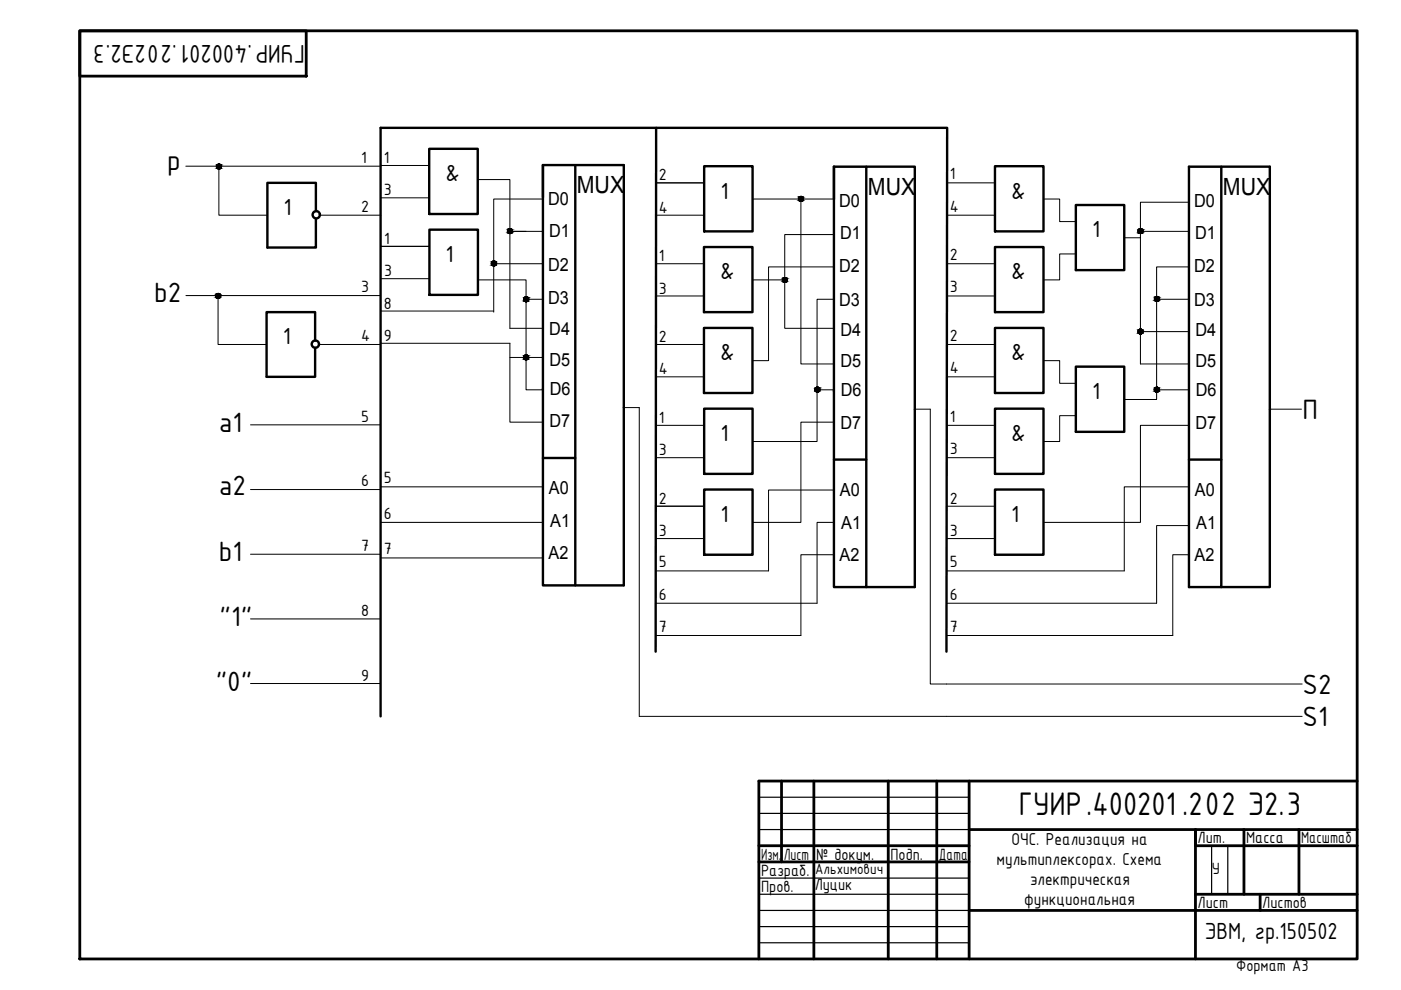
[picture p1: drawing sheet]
<svg xmlns="http://www.w3.org/2000/svg" width="297mm" height="210mm" viewBox="0 0 297 210" stroke-linecap="round" stroke-linejoin="round" font-family="sans-serif">
<!-- layer: 0 -->
<g fill="none" stroke="#000" stroke-width=".59">
<path d="M16.9 6.5h270.8v196.8h-270.8zM16.9 6.5h48v9.6h-48zM160.9 179.3h44.6M165.7 165.6v17.1M172.6 165.6v37.7M188.3 165.6v37.7M198.6 165.6v37.7M205.5 165.6v37.7M205.5 175.9h82.2M263.7 175.9v13.7M275.4 175.9v13.7M287.7 179.3h-34.2v-3.4v27.4"/>
<path d="M287.7 165.6h-126.8v37.7M160.9 182.7h44.6M205.5 193h82.2M253.5 189.6h34.2M267.2 189.6v3.4"/>
</g>
<path d="M160.9 169h44.6M160.9 172.5h44.6M160.9 175.9h44.6M256.9 179.3v10.3M260.3 179.3v10.3M160.9 186.2h44.6M160.9 189.6h44.6M160.9 196.5h44.6M160.9 199.9h44.6M160.9 193h44.6" fill="none" stroke="#000" stroke-width=".25"/>
<g fill="none" stroke="#000" stroke-width=".21">
<path d="M39.4 35.2h41.3M46.4 35.3v10.3h10.3M80.7 35.1h10.3M101.2 38.1h6.9v11h3.4M115.1 35h6.9M139 38.8h10.3M176.8 35.3h6.9M200.7 38.8h10.3M252.1 35.3h6.8M67 46.3v.1M67.8 45.6h12.9M80.7 41.9h10.3"/>
<path d="M80.7 52.2h10.3M80.8 59.1h10.2M101.2 59.3h10.3v4.2h3.6M104.7 55.9h10.3M115 42.2h-10.3v24M115 49.1h-6.9v20.5h7M115.1 55.6v6.8M139 55.9h10.3M139 45.6h10.3M159.5 42.2h17.2M159.5 59.3h6.9M169.8 42.2v35h6.9"/>
<path d="M176.7 49.7h-10.3v19.9h10.3M176.7 56.6h-13.8v19.9h-3.4M176.8 55.9v6.9M200.7 45.6h10.3M200.7 55.9h10.3M221.2 42.2h3.5v4.8h3.4M228.1 53.8h-3.4v5.5h-3.5M238.4 50.4h3.4M241.8 49.1h10.3M252.1 42.9h-10.3v34.3h10.3M252.1 56.6h-6.9v28.1h-6.8M39.4 62.7h41.2"/>
<path d="M46.2 62.7v10.3h10.3M67.6 73h12.9M80.8 72.8h27.3v16.7h7M80.8 65.9h23.9M108.1 75.8h7M111.5 63.5v19.1h3.6M115.1 69.3v6.8M139 73h10.3M139 62.8h10.3M139 79.9h10.3M176.8 63.5h-3.6v30.1h-13.7M176.8 69.6v6.9"/>
<path d="M200.7 73h10.3M200.7 62.8h10.3M200.7 79.9h10.3M221.2 76.5h3.5v4.8h3.4M241.8 70.3h10.3M245.2 63.5h6.9M53.1 90.1h27.5M115 82.6h.1M115.1 83v6.8M132.1 86.4h3.4v65.5h140.6M139 90.2h10.3M139 97h10.3"/>
<path d="M173.2 82.6h3.5M176.7 83h.1M176.7 89.5h-6.9v21.3h-10.3M176.8 83.3v6.9M193.8 86.8h3.4v58.2h78.9M200.7 90.2h10.3M200.7 97h10.3M228.1 88.1h-3.4v5.5h-3.5M245.2 82.6h6.9M252.1 90.2h-10.3v20.6h-20.6M269.1 86.8h6.8M53.1 103.8h27.5"/>
<path d="M53.1 117.5h27.5M80.7 103.2h34.3M80.7 110.8h34.3M80.7 118.3h34.3M115.1 109.2v8.1zM139 107.3h10.3M139 114.2h10.3M176.7 103.9h-13.8v17.1h-23.9M176.7 110.8h-3.5v17.1h-34.2M176.7 117.6h-6.9v17.1h-30.8M176.8 109.6v8zM200.7 107.3h10.3"/>
<path d="M200.7 114.2h10.3M252.1 103.2h-13.7v17.8h-37.7M252.1 111.4h-6.9v16.5h-44.5M252.1 117.6h-3.4v17.1h-48M53.1 131.2h27.5M53.1 144.9h27.5"/>
</g>
<g fill="none" stroke="#000" stroke-width=".51">
<path d="M91 31.6h10.3v13.8h-10.3zM115.1 35v89.1h6.9v-89.1M115.1 35h17.2v89.1h-10.3M115.1 35v6.9M139.1 27.1l-.1 111.1M149.3 35.2h10.3v13.9h-10.3zM176.8 35.3v89.2h6.9v-89.2M176.8 35.3h17.2v89.2h-10.3M176.8 35.3v6.9M200.7 27.1h-120v124.8M200.8 27.1l-.1 111.1M211 35.2h10.2v13.9h-10.2z"/>
<path d="M258.9 35.3v89.2h-6.8v-89.2h17.1v89.2h-10.3M67 44.8v-6h-10.3v13.7h10.3v-6.1M91 48.7h10.3v13.8h-10.3zM149.3 52.4h10.2v13.8h-10.2zM211 52.4h10.2v13.8h-10.2zM228.1 43.5h10.3v13.8h-10.3zM66.8 72.2v-6h-10.3v13.7h10.3v-6.2M149.3 69.5h10.2v13.8h-10.2zM211 69.5h10.2v13.8h-10.2zM228.1 77.7h10.3v13.9h-10.3zM115.1 97.1h6.9M149.3 86.6h10.3v13.9h-10.3z"/>
<path d="M176.8 97.4h6.9M211 86.6h10.2v13.9h-10.2zM252.1 97.4h6.8M149.3 103.8h10.3v13.8h-10.3zM211 103.8h10.2v13.8h-10.2z"/>
<circle cx="67.1" cy="45.5" r=".77"/>
<circle cx="66.9" cy="73" r=".77"/>
</g>
<g fill="#000" stroke="#000" stroke-width=".21">
<path d="M46.3 35.8h.3zM46.3 34.8h.2zM104.6 56.4h.2zM104.6 55.3h.2zM108 49.5h.3zM108.1 48.5h.1zM166.3 59.9h.2zM166.3 58.8h.2zM169.7 42.7h.3zM169.8 41.6h.1zM241.7 49.5h.2zM241.8 48.5h.1z"/>
<path d="M46.1 63.3h.3zM46.2 62.2h.1zM111.4 76.3h.3zM111.4 64h.3zM111.5 62.9h.1zM111.5 75.2h.1zM241.7 70.8h.2zM241.7 69.8h.2zM245.2 63.9h.2zM245.2 62.9h.1zM173.2 83.1h.2zM173.2 82.1h.2z"/>
<path d="M245.2 83.1h.2zM245.2 82.1h.1z"/>
<path d="M46.3 35.8h.2zM46.3 35.8h.2z"/>
<path d="M46.3 34.8h.3zM46.3 34.8h.3z"/>
<path d="M46.3 34.8h.3zM46.3 34.8h.3z"/>
<path d="M46.3 34.8h.3zM46.2 34.8h.4z"/>
<path d="M46.3 35.8h.3zM46.3 35.8h.3z"/>
<path d="M46.2 34.8l.5 .1zM46.2 34.9h.5z"/>
<path d="M46.2 35.8h.4zM46.2 35.8h.4z"/>
<path d="M46.2 34.9h.5zM46.1 34.9h.6z"/>
<path d="M46.2 35.8h.5zM46.2 35.8h.4z"/>
<path d="M46.1 34.9h.7zM46.1 34.9h.7z"/>
<path d="M46.1 35.7h.6zM46.1 35.7l.6 .1z"/>
<path d="M46.1 34.9l.7 .1zM46 35h.8z"/>
<path d="M46.1 35.7h.7zM46.1 35.7h.6z"/>
<path d="M46 35h.8zM46 35h.8z"/>
<path d="M46 35.7h.8zM46 35.7h.8z"/>
<path d="M46 35h.9zM46 35h.9z"/>
<path d="M46 35.6h.8zM46 35.6l.8 .1z"/>
<path d="M46 35l.9 .1zM46 35l.9 .1z"/>
<path d="M46 35.6h.9zM46 35.6h.8z"/>
<path d="M46 35.1h.9zM46 35.1h.9z"/>
<path d="M46 35.6h.9zM46 35.6h.9z"/>
<path d="M45.9 35.1l1 .1zM45.9 35.1l1 .1z"/>
<path d="M45.9 35.5h1zM45.9 35.5l1 .1z"/>
<path d="M45.9 35.2h1.1zM45.9 35.2h1.1z"/>
<path d="M45.9 35.5h1zM45.9 35.5h1z"/>
<path d="M45.9 35.2l1.1 .1zM45.9 35.2l1.1 .1z"/>
<path d="M45.9 35.3h1.1zM45.9 35.3h1.1z"/>
<path d="M45.9 35.3l1.1 .1zM45.9 35.3l1.1 .1z"/>
<path d="M45.9 35.4h1.1zM45.9 35.4h1.1z"/>
<path d="M45.9 35.4h1.1zM45.9 35.4l1 .1z"/>
<path d="M104.6 56.4h.2zM104.6 56.4h.2z"/>
<path d="M104.6 55.3h.2zM104.6 55.3h.2z"/>
<path d="M104.6 55.3l.3 .1zM104.5 55.4h.4z"/>
<path d="M104.5 55.4h.4zM104.5 55.4h.4z"/>
<path d="M104.5 56.4h.4zM104.5 56.4h.3z"/>
<path d="M104.5 55.4h.5zM104.4 55.4h.6z"/>
<path d="M104.5 56.3h.4zM104.5 56.3l.4 .1z"/>
<path d="M104.4 55.4h.6zM104.4 55.4h.6z"/>
<path d="M104.4 56.3h.6zM104.4 56.3h.5z"/>
<path d="M104.4 55.4l.7 .1zM104.4 55.4l.7 .1z"/>
<path d="M104.4 56.3h.6zM104.4 56.3h.6z"/>
<path d="M104.4 55.5h.7zM104.4 55.5h.7z"/>
<path d="M104.4 56.3h.7zM104.4 56.3h.6z"/>
<path d="M104.3 55.5h.8zM104.3 55.5h.8z"/>
<path d="M104.3 56.2h.8zM104.3 56.2l.8 .1z"/>
<path d="M104.3 55.5l.9 .1zM104.3 55.5l.9 .1z"/>
<path d="M104.3 56.2h.8zM104.3 56.2h.8z"/>
<path d="M104.3 55.6h.9zM104.3 55.6h.9z"/>
<path d="M104.3 56.1h.9zM104.3 56.1l.8 .1z"/>
<path d="M104.2 55.6l1 .1zM104.2 55.6l1 .1z"/>
<path d="M104.2 56.1h1zM104.2 56.1h1z"/>
<path d="M104.2 55.7h1zM104.2 55.7h1z"/>
<path d="M104.2 56.1h1zM104.2 56.1h1z"/>
<path d="M104.2 55.7l1 .1zM104.2 55.7l1 .1z"/>
<path d="M104.2 55.8h1zM104.2 55.8h1z"/>
<path d="M104.2 56h1zM104.2 56h1z"/>
<path d="M104.2 56h1zM104.2 56l1 .1z"/>
<path d="M104.2 55.8l1 .1zM104.2 55.8l1 .1z"/>
<path d="M104.2 55.9h1zM104.2 55.9h1z"/>
<path d="M104.2 55.9h1zM104.2 55.9l1 .1z"/>
<path d="M108 49.5h.2zM108.1 49.5h.1z"/>
<path d="M108.1 48.5h.2zM108 48.5h.3z"/>
<path d="M108 48.5h.3zM108 48.5h.3z"/>
<path d="M108 48.5h.3zM107.9 48.5h.4z"/>
<path d="M108 49.5h.3zM108 49.5h.3z"/>
<path d="M107.9 48.5h.5zM107.9 48.5h.5z"/>
<path d="M107.9 49.5h.4zM107.9 49.5h.4z"/>
<path d="M107.9 48.5l.5 .1zM107.8 48.6h.6z"/>
<path d="M107.9 49.5h.5zM107.9 49.5h.4z"/>
<path d="M107.8 48.6h.7zM107.8 48.6h.7z"/>
<path d="M107.8 49.4h.6zM107.8 49.4l.6 .1z"/>
<path d="M107.8 48.6h.7zM107.8 48.6h.7z"/>
<path d="M107.8 49.4h.7zM107.8 49.4h.6z"/>
<path d="M107.7 48.6l.8 .1zM107.7 48.6l.8 .1z"/>
<path d="M107.7 49.4h.8zM107.7 49.4h.8z"/>
<path d="M107.7 48.7h.9zM107.7 48.7h.9z"/>
<path d="M107.7 49.3h.8zM107.7 49.3l.8 .1z"/>
<path d="M107.7 48.7l.9 .1zM107.7 48.7l.9 .1z"/>
<path d="M107.7 49.3h.9zM107.7 49.3h.8z"/>
<path d="M107.7 48.8h.9zM107.7 48.8h.9z"/>
<path d="M107.7 49.2h.9zM107.7 49.2l.9 .1z"/>
<path d="M107.6 48.8h1zM107.6 48.8h1z"/>
<path d="M107.6 49.2h1zM107.6 49.2h1z"/>
<path d="M107.6 48.8l1.1 .1zM107.6 48.8l1.1 .1z"/>
<path d="M107.6 49.1h1zM107.6 49.1l1 .1z"/>
<path d="M107.6 48.9l1.1 .1zM107.6 48.9l1.1 .1z"/>
<path d="M107.6 49h1.1zM107.6 49h1.1z"/>
<path d="M107.6 49l1.1 .1zM107.6 49l1.1 .1z"/>
<path d="M107.6 49.1h1.1zM107.6 49.1h1.1z"/>
<path d="M107.6 49.1h1.1zM107.6 49.1h1z"/>
<path d="M166.3 59.9h.2zM166.3 59.9h.2z"/>
<path d="M166.3 58.8h.2zM166.3 58.8h.2z"/>
<path d="M166.3 58.8l.3 .1zM166.3 58.9h.3z"/>
<path d="M166.3 58.9h.3zM166.2 58.9h.4z"/>
<path d="M166.3 59.9h.3zM166.3 59.9h.2z"/>
<path d="M166.2 58.9h.5zM166.2 58.9h.5z"/>
<path d="M166.2 59.8h.4zM166.2 59.8l.4 .1z"/>
<path d="M166.2 58.9h.5zM166.1 58.9h.6z"/>
<path d="M166.2 59.8h.5zM166.2 59.8h.4z"/>
<path d="M166.1 58.9l.7 .1zM166.1 58.9l.7 .1z"/>
<path d="M166.1 59.8h.6zM166.1 59.8h.6z"/>
<path d="M166.1 59h.7zM166 59h.8z"/>
<path d="M166.1 59.8h.7zM166.1 59.8h.6z"/>
<path d="M166 59h.8zM166 59h.8z"/>
<path d="M166 59.7h.8zM166 59.7l.8 .1z"/>
<path d="M166 59l.9 .1zM166 59l.9 .1z"/>
<path d="M166 59.7h.8zM166 59.7h.8z"/>
<path d="M166 59.1h.9zM166 59.1h.9z"/>
<path d="M166 59.6h.9zM166 59.6l.8 .1z"/>
<path d="M166 59.1l.9 .1zM166 59.1l.9 .1z"/>
<path d="M166 59.6h.9zM166 59.6h.9z"/>
<path d="M165.9 59.2h1zM165.9 59.2h1z"/>
<path d="M165.9 59.6h1zM165.9 59.6h1z"/>
<path d="M165.9 59.2l1 .1zM165.9 59.2l1 .1z"/>
<path d="M165.9 59.5h1zM165.9 59.5l1 .1z"/>
<path d="M165.9 59.3h1zM165.9 59.3h1z"/>
<path d="M165.9 59.3l1 .1zM165.9 59.3l1 .1z"/>
<path d="M165.9 59.4h1zM165.9 59.4h1z"/>
<path d="M165.9 59.4l1 .1zM165.9 59.4l1 .1z"/>
<path d="M165.9 59.5h1zM165.9 59.5h1z"/>
<path d="M169.7 42.7h.2zM169.8 42.7h.1z"/>
<path d="M169.8 41.6h.2zM169.7 41.6h.3z"/>
<path d="M169.7 41.6l.3 .1zM169.7 41.7h.3z"/>
<path d="M169.7 41.7h.4zM169.6 41.7h.5z"/>
<path d="M169.7 42.7h.3zM169.7 42.7h.3z"/>
<path d="M169.6 41.7h.5zM169.6 41.7h.5z"/>
<path d="M169.6 42.6h.5zM169.6 42.6l.4 .1z"/>
<path d="M169.6 41.7h.5zM169.5 41.7h.6z"/>
<path d="M169.6 42.6h.5zM169.6 42.6h.5z"/>
<path d="M169.5 41.7l.7 .1zM169.5 41.8h.7z"/>
<path d="M169.5 42.6h.6zM169.5 42.6h.6z"/>
<path d="M169.5 41.8h.7zM169.5 41.8h.7z"/>
<path d="M169.5 42.6h.7zM169.5 42.6h.6z"/>
<path d="M169.4 41.8h.9zM169.4 41.8h.9z"/>
<path d="M169.4 42.5h.8zM169.4 42.5l.8 .1z"/>
<path d="M169.4 41.8l.9 .1zM169.4 41.8l.9 .1z"/>
<path d="M169.4 42.5h.9zM169.4 42.5h.8z"/>
<path d="M169.4 41.9h.9zM169.4 41.9h.9z"/>
<path d="M169.4 42.5h.9zM169.4 42.5h.9z"/>
<path d="M169.4 41.9l.9 .1zM169.4 41.9l.9 .1z"/>
<path d="M169.4 42.4h.9zM169.4 42.4l.9 .1z"/>
<path d="M169.3 42h1zM169.3 42h1z"/>
<path d="M169.3 42.4h1zM169.3 42.4h1z"/>
<path d="M169.3 42l1.1 .1zM169.3 42l1.1 .1z"/>
<path d="M169.3 42.3h1zM169.3 42.3l1 .1z"/>
<path d="M169.3 42.1h1.1zM169.3 42.1h1.1z"/>
<path d="M169.3 42.1l1.1 .1zM169.3 42.1l1.1 .1z"/>
<path d="M169.3 42.2h1.1zM169.3 42.2h1.1z"/>
<path d="M169.3 42.2l1.1 .1zM169.3 42.2l1.1 .1z"/>
<path d="M169.3 42.3h1.1zM169.3 42.3h1z"/>
<path d="M241.7 49.5h.2zM241.8 49.5h.1z"/>
<path d="M241.8 48.5h.1zM241.7 48.5h.2z"/>
<path d="M241.7 48.5h.3zM241.6 48.5h.4z"/>
<path d="M241.6 48.5h.4zM241.6 48.5h.4z"/>
<path d="M241.6 49.5h.4zM241.6 49.5h.3z"/>
<path d="M241.6 48.5h.5zM241.6 48.5h.5z"/>
<path d="M241.6 49.5h.4zM241.6 49.5h.4z"/>
<path d="M241.6 48.5l.5 .1zM241.5 48.6h.6z"/>
<path d="M241.6 49.5h.5zM241.6 49.5h.4z"/>
<path d="M241.5 48.6h.7zM241.5 48.6h.7z"/>
<path d="M241.5 49.4h.6zM241.5 49.4l.6 .1z"/>
<path d="M241.5 48.6h.7zM241.4 48.6h.8z"/>
<path d="M241.5 49.4h.7zM241.5 49.4h.6z"/>
<path d="M241.4 48.6l.8 .1zM241.4 48.6l.8 .1z"/>
<path d="M241.4 49.4h.8zM241.4 49.4h.8z"/>
<path d="M241.4 48.7h.9zM241.4 48.7h.9z"/>
<path d="M241.4 49.3h.8zM241.4 49.3l.8 .1z"/>
<path d="M241.4 48.7l.9 .1zM241.4 48.7l.9 .1z"/>
<path d="M241.4 49.3h.9zM241.4 49.3h.8z"/>
<path d="M241.3 48.8h1zM241.3 48.8h1z"/>
<path d="M241.3 49.2h1zM241.3 49.2l1 .1z"/>
<path d="M241.3 48.8l1 .1zM241.3 48.8l1 .1z"/>
<path d="M241.3 49.2h1zM241.3 49.2h1z"/>
<path d="M241.3 48.9h1zM241.3 48.9h1z"/>
<path d="M241.3 49.2h1zM241.3 49.2h1z"/>
<path d="M241.3 48.9l1 .1zM241.3 48.9l1 .1z"/>
<path d="M241.3 49h1zM241.3 49h1z"/>
<path d="M241.3 49l1 .1zM241.3 49l1 .1z"/>
<path d="M241.3 49.1h1zM241.3 49.1h1z"/>
<path d="M241.3 49.1h1zM241.3 49.1l1 .1z"/>
<path d="M46.1 63.3h.2zM46.2 63.3h.1z"/>
<path d="M46.2 62.2h.2zM46.1 62.2h.3z"/>
<path d="M46.1 62.2h.3zM46.1 62.2h.3z"/>
<path d="M46.1 62.2l.4 .1zM46 62.3h.5z"/>
<path d="M46.1 63.2h.3zM46.1 63.2l.3 .1z"/>
<path d="M46 62.3h.5zM46 62.3h.5z"/>
<path d="M46 63.2h.5zM46 63.2h.4z"/>
<path d="M46 62.3h.6zM45.9 62.3h.7z"/>
<path d="M46 63.2h.5zM46 63.2h.5z"/>
<path d="M45.9 62.3h.7zM45.9 62.3h.7z"/>
<path d="M45.9 63.2h.7zM45.9 63.2h.6z"/>
<path d="M45.9 62.3l.7 .1zM45.9 62.3l.7 .1z"/>
<path d="M45.9 63.1h.7zM45.9 63.1l.7 .1z"/>
<path d="M45.9 62.4h.8zM45.9 62.4h.8z"/>
<path d="M45.9 63.1h.7zM45.9 63.1h.7z"/>
<path d="M45.8 62.4l.9 .1zM45.8 62.4l.9 .1z"/>
<path d="M45.8 63.1h.9zM45.8 63.1h.8z"/>
<path d="M45.8 62.5h.9zM45.8 62.5h.9z"/>
<path d="M45.8 63h.9zM45.8 63l.9 .1z"/>
<path d="M45.8 62.5h.9zM45.8 62.5h.9z"/>
<path d="M45.8 63h.9zM45.8 63h.9z"/>
<path d="M45.8 62.5l1 .1zM45.8 62.5l1 .1z"/>
<path d="M45.8 62.9h.9zM45.8 62.9l.9 .1z"/>
<path d="M45.7 62.6h1.1zM45.7 62.6h1.1z"/>
<path d="M45.7 62.6l1.1 .1zM45.7 62.6l1.1 .1z"/>
<path d="M45.7 62.8l1.1 .1zM45.7 62.8l1.1 .1z"/>
<path d="M45.7 62.9h1.1zM45.7 62.9h1z"/>
<path d="M45.7 62.7h1.1zM45.7 62.7h1.1z"/>
<path d="M45.7 62.7l1.1 .1zM45.7 62.7l1.1 .1z"/>
<path d="M45.7 62.8h1.1zM45.7 62.8h1.1z"/>
<path d="M111.4 76.3h.2zM111.5 76.3h.1z"/>
<path d="M111.4 64h.2zM111.5 64h.1z"/>
<path d="M111.5 75.2l.2 .1zM111.4 75.3h.3z"/>
<path d="M111.5 62.9h.2zM111.4 62.9h.3z"/>
<path d="M111.4 75.3h.3zM111.4 75.3h.3z"/>
<path d="M111.4 62.9l.3 .1zM111.4 63h.3z"/>
<path d="M111.4 75.3h.4zM111.3 75.3h.5z"/>
<path d="M111.4 76.3h.3zM111.4 76.3h.3z"/>
<path d="M111.4 63h.4zM111.3 63h.5z"/>
<path d="M111.4 64h.3zM111.4 64h.3z"/>
<path d="M111.3 75.3h.5zM111.3 75.3h.5z"/>
<path d="M111.3 76.3h.5zM111.3 76.3h.4z"/>
<path d="M111.3 63h.5zM111.3 63h.5z"/>
<path d="M111.3 63.9h.5zM111.3 63.9l.4 .1z"/>
<path d="M111.3 75.3h.6zM111.2 75.3h.7z"/>
<path d="M111.3 76.2h.5zM111.3 76.2l.5 .1z"/>
<path d="M111.3 63h.6zM111.3 63h.6z"/>
<path d="M111.3 63.9h.5zM111.3 63.9h.5z"/>
<path d="M111.2 75.3l.7 .1zM111.2 75.4h.7z"/>
<path d="M111.2 76.2h.7zM111.2 76.2h.6z"/>
<path d="M111.3 63h.6zM111.2 63h.7z"/>
<path d="M111.3 63.9h.6zM111.3 63.9h.5z"/>
<path d="M111.2 75.4h.7zM111.2 75.4h.7z"/>
<path d="M111.2 76.2h.7zM111.2 76.2h.7z"/>
<path d="M111.2 63l.7 .1zM111.2 63.1h.7z"/>
<path d="M111.2 63.9h.7zM111.2 63.9h.7z"/>
<path d="M111.2 63.1h.8zM111.2 63.1h.8z"/>
<path d="M111.2 63.8h.7zM111.2 63.8l.7 .1z"/>
<path d="M111.2 75.4l.8 .1zM111.2 75.4l.8 .1z"/>
<path d="M111.2 76.2h.7zM111.2 76.2h.7z"/>
<path d="M111.1 75.5h.9zM111.1 75.5h.9z"/>
<path d="M111.1 76.1h.9zM111.1 76.1l.8 .1z"/>
<path d="M111.2 63.1l.8 .1zM111.2 63.1l.8 .1z"/>
<path d="M111.2 63.8h.8zM111.2 63.8h.7z"/>
<path d="M111.1 63.2h.9zM111.1 63.2h.9z"/>
<path d="M111.1 63.7h.9zM111.1 63.7l.9 .1z"/>
<path d="M111.1 75.5h.9zM111.1 75.5h.9z"/>
<path d="M111.1 76.1h.9zM111.1 76.1h.9z"/>
<path d="M111.1 63.2l1 .1zM111.1 63.2l1 .1z"/>
<path d="M111.1 63.7h.9zM111.1 63.7h.9z"/>
<path d="M111.1 75.5l.9 .1zM111.1 75.5l.9 .1z"/>
<path d="M111.1 76h.9zM111.1 76l.9 .1z"/>
<path d="M111 75.6h1zM111 75.6h1z"/>
<path d="M111 75.6l1.1 .1zM111 75.6l1.1 .1z"/>
<path d="M111 75.9l1 .1zM111 75.9l1 .1z"/>
<path d="M111 76h1zM111 76h1z"/>
<path d="M111.1 63.3h1zM111.1 63.3h1z"/>
<path d="M111 63.3l1.1 .1zM111 63.3l1.1 .1z"/>
<path d="M111 63.6l1.1 .1zM111 63.6l1.1 .1z"/>
<path d="M111.1 63.7h1zM111.1 63.7h.9z"/>
<path d="M111 75.7h1.1zM111 75.7h1.1z"/>
<path d="M111 75.7l1.1 .1zM111 75.7l1.1 .1z"/>
<path d="M111 75.8l1.1 .1zM111 75.8l1.1 .1z"/>
<path d="M111 75.9h1.1zM111 75.9h1z"/>
<path d="M111 63.4h1.1zM111 63.4h1.1z"/>
<path d="M111 63.4l1.1 .1zM111 63.4l1.1 .1z"/>
<path d="M111 63.5h1.1zM111 63.5h1.1z"/>
<path d="M111 63.5l1.1 .1zM111 63.5l1.1 .1z"/>
<path d="M111 63.6h1.1zM111 63.6h1.1z"/>
<path d="M111 75.8h1.1zM111 75.8h1.1z"/>
<path d="M241.7 70.8h.2zM241.7 70.8h.2z"/>
<path d="M241.7 69.8h.2zM241.7 69.8h.2z"/>
<path d="M241.7 69.8h.3zM241.6 69.8h.4z"/>
<path d="M241.6 69.8h.4zM241.6 69.8h.4z"/>
<path d="M241.6 70.8h.4zM241.6 70.8h.3z"/>
<path d="M241.6 69.8h.5zM241.5 69.8h.6z"/>
<path d="M241.6 70.8h.4zM241.6 70.8h.4z"/>
<path d="M241.5 69.8l.6 .1zM241.5 69.9h.6z"/>
<path d="M241.5 70.8h.6zM241.5 70.8h.5z"/>
<path d="M241.5 69.9h.7zM241.5 69.9h.7z"/>
<path d="M241.5 70.7h.6zM241.5 70.7l.6 .1z"/>
<path d="M241.5 69.9h.7zM241.5 69.9h.7z"/>
<path d="M241.5 70.7h.7zM241.5 70.7h.6z"/>
<path d="M241.4 69.9l.8 .1zM241.4 69.9l.8 .1z"/>
<path d="M241.4 70.7h.8zM241.4 70.7h.8z"/>
<path d="M241.4 70h.9zM241.4 70h.9z"/>
<path d="M241.4 70.6h.8zM241.4 70.6l.8 .1z"/>
<path d="M241.4 70l.9 .1zM241.3 70.1h1z"/>
<path d="M241.4 70.6h.9zM241.4 70.6h.8z"/>
<path d="M241.3 70.1h1zM241.3 70.1h1z"/>
<path d="M241.3 70.5h1zM241.3 70.5l1 .1z"/>
<path d="M241.3 70.1l1 .1zM241.3 70.1l1 .1z"/>
<path d="M241.3 70.5h1zM241.3 70.5h1z"/>
<path d="M241.3 70.2h1zM241.3 70.2h1z"/>
<path d="M241.3 70.2h1zM241.3 70.2h1z"/>
<path d="M241.3 70.4l1 .1zM241.3 70.4l1 .1z"/>
<path d="M241.3 70.5h1zM241.3 70.5h1z"/>
<path d="M241.3 70.2l1 .1zM241.3 70.2l1 .1z"/>
<path d="M241.3 70.3l1 .1zM241.3 70.3l1 .1z"/>
<path d="M241.3 70.4h1zM241.3 70.4h1z"/>
<path d="M245.2 63.9h.1zM245.2 63.9h.1z"/>
<path d="M245.2 62.9h.2zM245.2 62.9h.2z"/>
<path d="M245.2 62.9h.3zM245.1 62.9h.4z"/>
<path d="M245.1 62.9h.4zM245.1 62.9h.4z"/>
<path d="M245.1 63.9h.4zM245.1 63.9h.3z"/>
<path d="M245.1 62.9h.5zM245 62.9h.6z"/>
<path d="M245.1 63.9h.4zM245.1 63.9h.4z"/>
<path d="M245 62.9h.6zM245 62.9h.6z"/>
<path d="M245 63.8h.6zM245 63.8l.5 .1z"/>
<path d="M245 62.9l.6 .1zM245 62.9l.6 .1z"/>
<path d="M245 63.8h.6zM245 63.8h.6z"/>
<path d="M244.9 63h.8zM244.9 63h.8z"/>
<path d="M244.9 63.8h.7zM244.9 63.8h.7z"/>
<path d="M244.9 63h.8zM244.9 63h.8z"/>
<path d="M244.9 63.7h.8zM244.9 63.7l.7 .1z"/>
<path d="M244.9 63l.9 .1zM244.9 63l.9 .1z"/>
<path d="M244.9 63.7h.8zM244.9 63.7h.8z"/>
<path d="M244.9 63.1h.9zM244.9 63.1h.9z"/>
<path d="M244.9 63.7h.9zM244.9 63.7h.8z"/>
<path d="M244.8 63.1l1 .1zM244.8 63.1l1 .1z"/>
<path d="M244.8 63.6h1zM244.8 63.6l1 .1z"/>
<path d="M244.8 63.2h1zM244.8 63.2h1z"/>
<path d="M244.8 63.6h1zM244.8 63.6h1z"/>
<path d="M244.8 63.2l1 .1zM244.8 63.2l1 .1z"/>
<path d="M244.8 63.3h1zM244.8 63.3h1z"/>
<path d="M244.8 63.3l1 .1zM244.8 63.3l1 .1z"/>
<path d="M244.8 63.4l1 .1zM244.8 63.4l1 .1z"/>
<path d="M244.8 63.5h1zM244.8 63.5h1z"/>
<path d="M244.8 63.5h1zM244.8 63.5l1 .1z"/>
<path d="M244.8 63.4h1zM244.8 63.4h1z"/>
<path d="M173.2 83.1h.2zM173.2 83.1h.2z"/>
<path d="M173.2 82.1h.2zM173.2 82.1h.2z"/>
<path d="M173.2 82.1h.3zM173.1 82.1h.4z"/>
<path d="M173.1 82.1h.4zM173.1 82.1h.4z"/>
<path d="M173.1 83.1h.4zM173.1 83.1h.3z"/>
<path d="M173.1 82.1h.5zM173 82.1h.6z"/>
<path d="M173.1 83.1h.4zM173.1 83.1h.4z"/>
<path d="M173 82.1l.6 .1zM173 82.1l.6 .1z"/>
<path d="M173 83.1h.6zM173 83.1h.5z"/>
<path d="M173 82.2h.6zM173 82.2h.6z"/>
<path d="M173 83h.6zM173 83l.6 .1z"/>
<path d="M173 82.2h.7zM173 82.2h.7z"/>
<path d="M173 83h.6zM173 83h.6z"/>
<path d="M172.9 82.2l.8 .1zM172.9 82.3h.8z"/>
<path d="M172.9 83h.8zM172.9 83h.7z"/>
<path d="M172.9 82.3h.8zM172.9 82.3h.8z"/>
<path d="M172.9 82.9h.8zM172.9 82.9l.8 .1z"/>
<path d="M172.9 82.3l.9 .1zM172.9 82.3l.9 .1z"/>
<path d="M172.9 82.9h.8zM172.9 82.9h.8z"/>
<path d="M172.8 82.4h1zM172.8 82.4h1z"/>
<path d="M172.8 82.8h1zM172.8 82.8l.9 .1z"/>
<path d="M172.8 82.4l1 .1zM172.8 82.4l1 .1z"/>
<path d="M172.8 82.8h1zM172.8 82.8h1z"/>
<path d="M172.8 82.5h1zM172.8 82.5h1z"/>
<path d="M172.8 82.8h1zM172.8 82.8h1z"/>
<path d="M172.8 82.5l1 .1zM172.8 82.5l1 .1z"/>
<path d="M172.8 82.6h1zM172.8 82.6h1z"/>
<path d="M172.8 82.6h1zM172.8 82.6h1z"/>
<path d="M172.8 82.6l1 .1zM172.8 82.6l1 .1z"/>
<path d="M172.8 82.7h1zM172.8 82.7l1 .1z"/>
<path d="M245.2 83.1h.1zM245.2 83.1h.1z"/>
<path d="M245.2 82.1h.2zM245.2 82.1h.2z"/>
<path d="M245.2 82.1h.2zM245.1 82.1h.3z"/>
<path d="M245.1 82.1h.4zM245.1 82.1h.4z"/>
<path d="M245.1 83.1h.3zM245.1 83.1h.3z"/>
<path d="M245.1 82.1l.4 .1zM245.1 82.1l.4 .1z"/>
<path d="M245.1 83.1h.4zM245.1 83.1h.3z"/>
<path d="M245 82.2h.6zM245 82.2h.6z"/>
<path d="M245 83.1h.5zM245 83.1h.5z"/>
<path d="M245 82.2h.6zM244.9 82.2h.7z"/>
<path d="M245 83.1h.6zM245 83.1h.5z"/>
<path d="M244.9 82.2h.7zM244.9 82.2h.7z"/>
<path d="M244.9 83h.7zM244.9 83l.7 .1z"/>
<path d="M244.9 82.2l.8 .1zM244.9 82.2l.8 .1z"/>
<path d="M244.9 83h.7zM244.9 83h.7z"/>
<path d="M244.9 82.3h.8zM244.9 82.3h.8z"/>
<path d="M244.9 82.9h.8zM244.9 82.9l.7 .1z"/>
<path d="M244.8 82.3l.9 .1zM244.8 82.3l.9 .1z"/>
<path d="M244.8 82.9h.9zM244.8 82.9h.9z"/>
<path d="M244.8 82.4h1zM244.8 82.4h1z"/>
<path d="M244.8 82.9h.9zM244.8 82.9h.9z"/>
<path d="M244.8 82.4l1 .1zM244.8 82.4l1 .1z"/>
<path d="M244.8 82.8h1zM244.8 82.8l.9 .1z"/>
<path d="M244.8 82.5h1zM244.8 82.5h1z"/>
<path d="M244.8 82.8h1zM244.8 82.8h1z"/>
<path d="M244.8 82.5l1 .1zM244.8 82.5l1 .1z"/>
<path d="M244.7 82.6h1.1zM244.7 82.6h1.1z"/>
<path d="M244.7 82.6l1.1 .1zM244.7 82.6l1.1 .1z"/>
<path d="M244.7 82.7h1.1zM244.7 82.7h1.1z"/>
<path d="M244.8 82.7h1zM244.8 82.7l1 .1z"/>
</g>
<text font-size="7.4" x="216" y="172.8">ГУИР.400201 .202 Э2.3</text>
<g font-size="6.4">
<text x="35.4" y="36">p</text>
<text x="32.7" y="64.1">b2</text>
<text x="276.2" y="88.8">П</text>
<text x="46.4" y="91.6">a1</text>
<text x="46.4" y="105">a2</text>
<text x="46.4" y="119">b1</text>
<text x="46.5" y="132.8">&quot;1&quot;</text>
<text x="45.7" y="146.4">&quot;0&quot;</text>
<text x="276.2" y="147.1">S2</text>
<text x="276.2" y="153.9">S1</text>
</g>
<text font-size="5.9" x="64.6" y="9.6" transform="rotate(180 64.6 9.6)">ГУИР.400201 .202Э2.3</text>
<g font-size="5.3">
<text x="94.4" y="38.4">&amp;</text>
<text x="60.1" y="45.6">1</text>
<text x="152.7" y="42.1">1</text>
<text x="214.4" y="42.1">&amp;</text>
<text x="231.5" y="50.3">1</text>
<text x="94.5" y="55.6">1</text>
<text x="152.7" y="59.2">&amp;</text>
<text x="214.4" y="59.2">&amp;</text>
<text x="60" y="73">1</text>
<text x="152.7" y="76.4">&amp;</text>
<text x="214.4" y="76.4">&amp;</text>
<text x="231.5" y="84.6">1</text>
<text x="152.7" y="93.5">1</text>
<text x="214.4" y="93.5">&amp;</text>
<text x="152.7" y="110.7">1</text>
<text x="214.4" y="110.7">1</text>
<text x="255.4" y="199.1">ЭВМ, гр.150502</text>
</g>
<g font-size="5">
<text x="122.3" y="41">MUX</text>
<text x="184" y="41.3">MUX</text>
<text x="259.3" y="41.3">MUX</text>
</g>
<g font-size="3.9">
<text x="214.5" y="179.1">ОЧС. Реализация на</text>
<text x="211.3" y="183.3">мультиплексорах. Схема</text>
<text x="217.2" y="191.8">функциональная</text>
<text x="218.4" y="187.6">электрическая</text>
</g>
<g font-size="3.8">
<text x="116.2" y="43.5">D0</text>
<text x="177.9" y="43.8">D0</text>
<text x="253.2" y="43.8">D0</text>
<text x="116.4" y="50.3">D1</text>
<text x="178.1" y="50.6">D1</text>
<text x="253.4" y="50.6">D1</text>
<text x="116.2" y="57.4">D2</text>
<text x="177.9" y="57.7">D2</text>
<text x="253.2" y="57.7">D2</text>
<text x="116.2" y="64.5">D3</text>
<text x="177.9" y="64.8">D3</text>
<text x="253.2" y="64.8">D3</text>
<text x="116.5" y="70.9">D4</text>
<text x="178.2" y="71.3">D4</text>
<text x="253.5" y="71.3">D4</text>
<text x="116.5" y="77.5">D5</text>
<text x="178.2" y="77.8">D5</text>
<text x="253.5" y="77.8">D5</text>
<text x="116.6" y="83.7">D6</text>
<text x="178.3" y="84">D6</text>
<text x="253.5" y="84">D6</text>
<text x="116.5" y="90.5">D7</text>
<text x="178.2" y="90.9">D7</text>
<text x="253.5" y="90.9">D7</text>
<text x="116.4" y="104.8">A0</text>
<text x="178.1" y="105.1">A0</text>
<text x="253.4" y="105.1">A0</text>
<text x="116.7" y="111.8">A1</text>
<text x="178.4" y="112.1">A1</text>
<text x="253.6" y="112.1">A1</text>
<text x="116.3" y="118.6">A2</text>
<text x="178" y="118.9">A2</text>
<text x="253.3" y="118.9">A2</text>
</g>
<g font-size="3.7">
<text x="76.6" y="34.6">1</text>
<text x="81.4" y="34.6">1</text>
<text x="81.4" y="41.4">3</text>
<text x="139.7" y="38.3">2</text>
<text x="201.4" y="38">1</text>
<text x="76.6" y="44.9">2</text>
<text x="139.7" y="45.1">4</text>
<text x="201.4" y="44.9">4</text>
<text x="81.5" y="51.7">1</text>
<text x="81.5" y="58.6">3</text>
<text x="139.7" y="55.4">1</text>
<text x="201.4" y="55.2">2</text>
<text x="76.6" y="62">3</text>
<text x="81.4" y="65.4">8</text>
<text x="139.7" y="62.3">3</text>
<text x="201.4" y="62">3</text>
<text x="76.6" y="72.3">4</text>
<text x="81.4" y="72.3">9</text>
<text x="139.7" y="72.5">2</text>
<text x="201.4" y="72.3">2</text>
<text x="139.7" y="79.4">4</text>
<text x="201.4" y="79.2">4</text>
<text x="76.6" y="89.4">5</text>
<text x="139.7" y="89.7">1</text>
<text x="201.4" y="89.4">1</text>
<text x="139.7" y="96.5">3</text>
<text x="201.4" y="96.3">3</text>
<text x="76.6" y="103.1">6</text>
<text x="81.4" y="102.5">5</text>
<text x="139.7" y="106.8">2</text>
<text x="201.4" y="106.8">2</text>
<text x="81.4" y="110">6</text>
<text x="139.7" y="113.7">3</text>
<text x="201.4" y="113.7">3</text>
<text x="76.6" y="116.9">7</text>
<text x="81.4" y="117.6">7</text>
<text x="139.7" y="120.3">5</text>
<text x="201.4" y="120.3">5</text>
<text x="76.6" y="130.6">8</text>
<text x="139.7" y="127.1">6</text>
<text x="201.4" y="127.1">6</text>
<text x="139.7" y="134">7</text>
<text x="201.4" y="134">7</text>
<text x="76.6" y="144.3">9</text>
<text x="253.9" y="178.8">Лит.</text>
<text x="264.2" y="178.8">Масса</text>
<text x="275.9" y="178.8">Масштаб</text>
<text x="161.4" y="182.3">Изм.</text>
<text x="161.4" y="185.7">Разраб.</text>
<text x="166.2" y="182.3">Лист</text>
<text x="173" y="182.3">№ докум.</text>
<text x="188.8" y="182.3">Подп.</text>
<text x="199.1" y="182.3">Дата</text>
<text x="256.9" y="185.4">У</text>
<text x="161.4" y="189.1">Пров.</text>
<text x="172.7" y="188.8">Луцик</text>
<text x="253.9" y="192.5">Лист</text>
<text x="267.6" y="192.5">Листов</text>
<text x="262.1" y="205.9">Формат А3</text>
</g>
<text font-size="3.4" x="172.9" y="185.3">Альхимович</text>
</svg>
